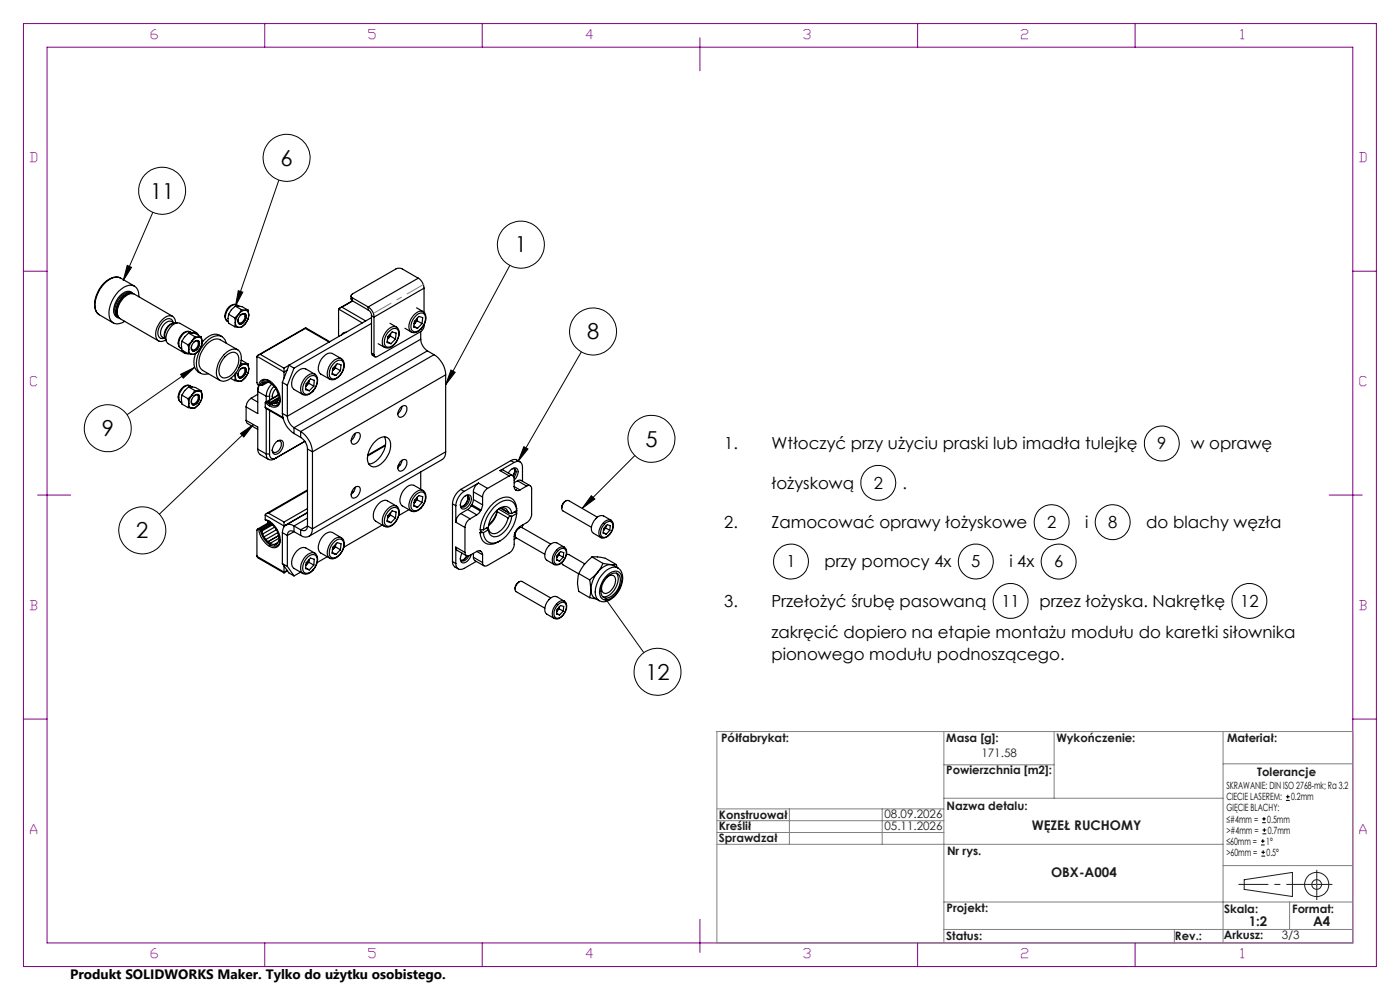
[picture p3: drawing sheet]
<svg xmlns="http://www.w3.org/2000/svg" width="297mm" height="210mm" viewBox="0 0 297 210" stroke-linecap="round" stroke-linejoin="round" font-family="sans-serif">
<g fill="none" stroke="#000" stroke-width=".25">
<path d="M25.6 59a2.72 2.72 0 0 0-3.1 .7 6.5 6.5 0 0 0-2.3 5.9l.2 .5 .7 .6M88.7 59a2.65 2.65 0 0 1 1.3 2.1M88.7 59l-3.3-1.9a1.5 1.5 0 0 0-1.4 0l-9.2 5.3a.43 .43 0 0 0-.3 .4 .43 .43 0 0 0 .3 .4M88.7 59l-10.6 6.1M25 67.2l.2 .2M27.9 62.3a3.7 3.7 0 0 0-3.2 4l.3 .9M28 62.3a3 3 0 0 0-3 2.3 2.37 2.37 0 0 0 .1 2.7M28 62.3a1.71 1.71 0 0 0-2.1 .4 3.5 3.5 0 0 0-1.1 4.4l.4 .2M28.2 62.3a2.94 2.94 0 0 0-3.2 2.3 2.64 2.64 0 0 0 0 2.6M28.2 62.3a1.43 1.43 0 0 0-2.2 0 4.3 4.3 0 0 0-1.7 4.5l.3 .3 .7 .3M28.5 60.7l-2.9-1.7a3 3 0 0 0-3.4 1.1 6.4 6.4 0 0 0-1.9 5.6l.2 .6 .6 .5 2.9 1.7M29.5 63a1.97 1.97 0 0 0-.8-2.2 1.97 1.97 0 0 0-2.3 .1 6.7 6.7 0 0 0-3.2 6.6 1.8 1.8 0 0 0 2.7 1l.6-.4"/>
<path d="M36.6 67.1l-8.1-4.7a2.33 2.33 0 0 0-2.7 1.3 3.2 3.2 0 0 0-.5 3.8l8.3 4.8M36.8 68.4a.99 .99 0 0 0-1.7-.6 2.96 2.96 0 0 0-1.3 3.8l.3 .2 .7-.1M36.8 68.6h.1M36.8 68.6a2.69 2.69 0 0 0-1.5 3.9M37 68.6a2.42 2.42 0 0 0-1.9 3.3M37 68.6l-.6-.4a2.06 2.06 0 0 0-2.3 1.9 1.31 1.31 0 0 0 1 1.8M37.3 68.5a1.35 1.35 0 0 0-.8-1.5 1.35 1.35 0 0 0-1.6 .4 4.1 4.1 0 0 0-1.7 4.4 1.25 1.25 0 0 0 2 .3M37.6 68.5l-.8 .1M38.6 72.4v1.9l1.3 .7M38.6 72.4l1.3 .8M38.8 74.4a.88 .88 0 0 0 1.1 .6M39.9 73.2l.1 1"/>
<path d="M39.9 75l.8 .2M40 70.7l-.9 .8-.5 .9M40 70.7a3.2 3.2 0 0 1 2.7 .8M40 70.7l1.3 .7M40 74.2a.82 .82 0 0 0 .7 1M40 74.2l-.1 .8M40.3 70.4a1.72 1.72 0 0 0-2.2 1.3l-.3 1.1 .1 .6 .4 .4M40.3 70.4a1.61 1.61 0 0 0-1.9 1 1.66 1.66 0 0 0 .2 2.6M40.3 70.4l.5 .3M40.7 70.6a1.03 1.03 0 0 1 1.4 .5M40.7 72.3l-.8 .9M40.7 72.3a2.81 2.81 0 0 0-.7 1.9"/>
<path d="M41.1 72.6l.5-.3 .3 .1a1.2 1.2 0 0 1-1.1 1.8l-.2-.2v-.6M41.2 72.5l.3-.2h.6a1.51 1.51 0 0 1-1.2 2.2 1.26 1.26 0 0 1 .3-2zM41.3 71.4l.9 .1M41.3 71.4l-.6 .9M41.5 75a3 3 0 0 0 1.1 4.2M41.7 70.6l-3.5-2a1.84 1.84 0 0 0-2.3 1.1 2.42 2.42 0 0 0-.2 3.2l3.5 2M42.1 72.3a1.42 1.42 0 0 1-1.3 2.1M42.2 74.4a1.74 1.74 0 0 1-1.5 .8M42.2 71.5a1.74 1.74 0 0 0-1.5 .8M42.2 71.5a.82 .82 0 0 1 .7 1M42.2 74.4l-.9 .8h-.6M42.7 71.5l.2 1"/>
<path d="M42.7 71.5h-.5M42.9 72.5a3 3 0 0 1-.7 1.9M42.9 72.5a2.67 2.67 0 0 1-.7 1.9M47.1 71.4l-.5-.3a2.46 2.46 0 0 0-2.9 .7l-.9 .8M47.6 75.2a2.41 2.41 0 0 1 3-.9 3.1 3.1 0 0 1 .2 3.4 4.9 4.9 0 0 1-3.4 3.2 1.74 1.74 0 0 1-1.5-2.3 5.7 5.7 0 0 1 1.7-3.4zM47.7 75.7a2.19 2.19 0 0 1 2.3-.8 2.3 2.3 0 0 1 .3 2.9 3.3 3.3 0 0 1-3 2.3 2 2 0 0 1-.6-2.7zM48 72.8a1.89 1.89 0 0 0-1.3-1.6 1.89 1.89 0 0 0-1.9 .4 6.5 6.5 0 0 0-3 6.7 1.72 1.72 0 0 0 2.4 1M48.5 66.7l-.1 .8 .1 1.1 1.3 .7M48.5 66.7l1.3 .7M49.8 67.4l.1 1.1M49.8 69.3l.9 .2M49.9 79.3v.6"/>
<path d="M49.9 64.9l-.8 .8-.6 1M49.9 68.5a.87 .87 0 0 0 .8 1M49.9 68.5l-.1 .8M49.9 64.9a3.2 3.2 0 0 1 2.7 .9M49.9 79.9a.87 .87 0 0 0 .8 1M49.9 79.9l-.1 .8M49.9 64.9l1.3 .8M50.1 79.1l-.2 .8M50.2 64.7a1.94 1.94 0 0 0-2.4 1.8l-.1 .8 .1 .4 .4 .4M50.2 64.7a1.63 1.63 0 0 0-1.9 1 1.66 1.66 0 0 0 .1 2.6M50.2 64.7l.5 .2M50.4 74.2l-3.7-2.1a2.47 2.47 0 0 0-2.9 1 4.8 4.8 0 0 0-1.3 5l.5 .5 3.7 2.1"/>
<path d="M50.7 66.6l-.9 .8M50.7 66.6a3.1 3.1 0 0 0-.8 1.9M50.8 78.6a.84 .84 0 0 1 1.4-.4 1.64 1.64 0 0 1-1.4 2 1.03 1.03 0 0 1 0-1.6zM51 66.9l.5-.3 .3 .1a1.2 1.2 0 0 1-1.1 1.8l-.2-.5 .1-.3M51 78.3l.3-.2h.5a1.2 1.2 0 0 1-1.1 1.8l-.2-.5 .1-.3M51 77l.2 .1M51.1 66.8l.3-.2h.6a1.51 1.51 0 0 1-1.2 2.1 1.31 1.31 0 0 1 .3-1.9zM51.1 76.4l1.5 .8M51.2 65.7l.9 .1M51.2 77.1l.9 .1M51.2 65.7l-.5 .9M51.2 77.1l-.5 1"/>
<path d="M52 66.6a1.42 1.42 0 0 1-1.3 2.1M52 78a1.42 1.42 0 0 1-1.3 2.1M52.1 68.6a1.74 1.74 0 0 1-1.4 .9M52.1 65.8a1.74 1.74 0 0 0-1.4 .8M52.1 65.8a.88 .88 0 0 1 .7 1M52.1 68.6l-.9 .9h-.5M52.1 77.2a1.74 1.74 0 0 0-1.4 .8M52.1 77.2a.88 .88 0 0 1 .7 1M52.6 65.8l.2 1M52.6 77.2l.2 1M52.6 65.8h-.5M52.6 77.2h-.5"/>
<path d="M52.8 66.8l-.1 .7-.6 1.1M52.8 66.8a2.67 2.67 0 0 1-.7 1.8M52.8 78.2l-.1 .7-.6 1.2M52.8 78.2a2.67 2.67 0 0 1-.7 1.9M54.5 75.6v5.6l.4 .5M54.5 75.6l5.8 3.3M55.2 75.2l-.4 .1-.3 .3M55.2 75.2l5.1 2.9M60.3 78.1v.8M60.3 78.9v1.3M60.9 78.5l-.6 .4M61.3 77.5l1.1 .6"/>
<path d="M61.3 77.5l-1.4 3.6M61.3 77.5l-1 .6M62.4 78.1l-1.4 3.6M64.8 69.7l-9.6 5.5M64.8 69.7l5 2.9M64.8 69.5v.2M64.8 69.5l-10 5.8M64.8 69.5l5.2 3M66.8 79.4a1.8 1.8 0 0 1 .3 2.4 2.73 2.73 0 0 1-2.6 2l-.2-.1M66.8 79.4l-1.9-1.1a1.96 1.96 0 0 0-2.4 1.1 2.47 2.47 0 0 0-.1 3.2l1.9 1.1a2 2 0 0 1-.2-2.6 2.45 2.45 0 0 1 2.7-1.7M70.5 79.2l.8 .4M70.7 78.5l-.2 .2"/>
<path d="M71 76.9a1.13 1.13 0 0 1 1.8-.1 2.87 2.87 0 0 1-2 3.6 1.01 1.01 0 0 1-.9-1.5 3.5 3.5 0 0 1 1.1-2zM71.2 78v-.5l-.5 1M71.2 78l1 .6M71.2 78l-.5 .5M71.9 65.6v5.8M71.9 65.6l5 2.9M72.2 78.6l.2-1.2-.9-.3-.9 1-.2 1.3 .9 .2M72.2 78.6l-.9 1M72.4 76.1l-1.9-1.1a1.96 1.96 0 0 0-2.3 1.2 2.47 2.47 0 0 0-.2 3.1l2 1.1M72.5 76.1a2.09 2.09 0 0 1 0 3 2.19 2.19 0 0 1-2.5 1.3M72.5 76.1a2.03 2.03 0 0 0-2.4 1.1 2.4 2.4 0 0 0-.1 3.2M72.5 65.1l-.6 .5"/>
<path d="M72.5 65.1l5.1 3M73.4 70.5a.99 .99 0 0 0-1 .6M74.5 62.8v.7l.3 .3M74.8 63.8l-2.7 1.6M74.8 63.8l3.3 1.9M74.8 63.2v.6M74.8 63.2l3.3 1.9M74.8 63.8l-2.3 1.3M78.1 65.7a1.38 1.38 0 0 1 .7 1.2M78.1 65.1a2.65 2.65 0 0 1 1.2 2.2M78.1 65.1v.6M78.8 74.9l.2 .4 .6 .4"/>
<path d="M78.8 66.9l.5 .4M78.8 74.9l.5 .3M78.8 66.9v8M78.8 68.6l-16.4 9.5M78.8 67.4l-17.5 10.1M79.3 67.3v7.9M80.2 72.9l1.4 .8M82.1 72.5l.8 .4M82.3 70.5a1.72 1.72 0 0 1 1.9-.7 2.11 2.11 0 0 1-.2 2.7 1.56 1.56 0 0 1-2.2 .9 2.63 2.63 0 0 1 .5-2.9zM82.3 71.8l-.1 .1M82.3 71.8l-.1 .2M82.7 68.6l1.4 .8"/>
<path d="M82.8 71.3l.1-.5-.6 1M82.8 71.3l1.1 .6M82.8 71.3l-.5 .5M83.9 71.9l.1-1.2-.8-.3-.9 1-.2 1.3 .8 .2M83.9 71.9l-1 1M84.1 69.4a1.86 1.86 0 0 1 .4 2.4 2.56 2.56 0 0 1-2.7 2l-.2-.1M84.1 69.4a1.98 1.98 0 0 0-2.3 1.1 2.58 2.58 0 0 0-.3 3.1l.1 .1M85.9 69.6l1.4 .8M87.8 69.2l.8 .4M87.9 68.6l.1-.1zM88.3 66.9a1.05 1.05 0 0 1 1.3-.5 1.05 1.05 0 0 1 .7 1.3 3.2 3.2 0 0 1-2.2 2.7 1.09 1.09 0 0 1-.9-1.5 3.5 3.5 0 0 1 1.1-2zM88.4 65.3l1.3 .8"/>
<path d="M88.5 68v-.5l-.5 1M88.5 68l1 .6M88.5 68l-.5 .5M89.3 70.3l-9.3 5.3a.42 .42 0 0 1-.5 .1 .42 .42 0 0 1-.2-.5M89.3 72a3.2 3.2 0 0 0 1.4 2.4M89.3 72l-28.3 16.3M89.3 70.3v1.7M89.5 68.6l.2-1.2-.8-.3-1 1-.1 1.3 .8 .2M89.5 68.6l-.9 1M89.8 66.1a2.06 2.06 0 0 1 .1 3 2.1 2.1 0 0 1-2.6 1.3M89.8 66.1a1.96 1.96 0 0 0-2.3 1.2 2.36 2.36 0 0 0-.2 3.1M90 68.9a1.52 1.52 0 0 1-.7 1.4"/>
<path d="M90 61.1l-10.7 6.2M90 61.1v5.2M90.7 74.4l-28.3 16.3M90.7 74.4l1.4 .8M92.1 75.2a5.3 5.3 0 0 1 2.4 4.3M92.1 75.2l-28.3 16.3M94.5 79.5l-28.2 16.3M94.5 79.5v16.3M38.3 85.3l.3 .1M38.6 83.8v1.9l1.3 .8M38.6 83.8l1.3 .8M39.9 84.6l.1 1"/>
<path d="M39.9 86.5l.8 .1M40 82.1l-.9 .8-.5 .9M40 82.1a3.2 3.2 0 0 1 2.7 .8M40 82.1l1.3 .7M40 85.6a.82 .82 0 0 0 .7 1M40 85.6l-.1 .9M40.3 81.8a1.55 1.55 0 0 0-2 .8 1.8 1.8 0 0 0 0 2.7M40.3 81.8a1.61 1.61 0 0 0-1.9 1.1 1.86 1.86 0 0 0-.1 2.4M40.3 81.8l.5 .3M40.7 83.8l-.8 .8M40.7 83.8a2.81 2.81 0 0 0-.7 1.8M41.1 84.1l.2-.3h.6a1.2 1.2 0 0 1-1.1 1.8l-.2-.2v-.6"/>
<path d="M41.2 84l.3-.3h.6a1.51 1.51 0 0 1-1.2 2.2 1.23 1.23 0 0 1 .3-1.9zM41.3 82.8l.9 .2M41.3 82.8l-.6 1M42.1 83.7a1.42 1.42 0 0 1-1.3 2.2M42.2 85.8a1.74 1.74 0 0 1-1.5 .8M42.2 83a1.74 1.74 0 0 0-1.5 .8M42.2 83a.82 .82 0 0 1 .7 1M42.2 85.8l-.9 .8h-.6M42.7 82.9l.2 1.1M42.7 82.9l-.5 .1M42.9 84a2.81 2.81 0 0 1-.7 1.8M42.9 84a2.67 2.67 0 0 1-.7 1.8"/>
<path d="M48.9 80.2l.9 .5M49.8 80.7l.9 .2M52.1 80.1a1.74 1.74 0 0 1-1.4 .8M52.1 80.1l-.9 .8h-.5M52.2 89.2l.2 .5 2.3 1.4M52.2 89.2l2.5 1.4v4.7M52.2 86.3v2.9M53.3 84.5a2.33 2.33 0 0 0-1.1 1.8M53.3 84.5l1.4 .8M54.7 95.3a1.32 1.32 0 0 0 .5 1.1l1.8 1.1M54.7 95.3l1.8 1M54.7 83.6l-1.4 .9"/>
<path d="M54.9 81.7l-.2 .9v5.1l-2.5-1.4M54.9 81.7v.1M54.9 81.8a1.35 1.35 0 0 1 .8-1.3 1.35 1.35 0 0 1 1.4 .3 4.6 4.6 0 0 1 2.1 5 1.38 1.38 0 0 1-2.1 .3M55 81.7l-.3 1.3 1.8 1.1M55.2 81.6l-.3 .2M55.3 81.4l-.1 .2M55.3 81.4l.3 .4M55.4 81.5l-.2 .1M55.4 81.6l-.2 .1M55.7 81.3l.1 .1M55.8 81.4l-.2 .4M56.1 81.1l-.4 .2"/>
<path d="M56.3 86.4l.2 .3M56.3 86.4l3.7 2.1M56.3 85.4l.8 .7M56.3 85.4v1M56.3 85.4h.1M56.4 81.1h.5M56.4 81.1l-.3 .1-.1-.2-.3 .3M56.4 81.1l-.6 .3M56.5 96.3a1.06 1.06 0 0 0 .5 1.2 1.06 1.06 0 0 0 1.2-.2M56.5 86.7l3.6 2.1M56.5 84.1h.7M56.5 96.3h.7"/>
<path d="M56.5 84.1v1.2M56.5 86.7v9.6M56.7 85.3l-.4 .1M56.7 85.3l.1 .1M56.8 85.4l.5 .4M56.8 81.1l-1.2 .7M56.9 81.1l-.1-.1 .4 .1 .8 .7a1.78 1.78 0 0 1 .8 1.4l.2 .6M56.9 85.2l-.2 .1M56.9 85.1l.4 .3M56.9 85.1l-.1 .3M57 81l-.1 .1M57.2 96.3a.85 .85 0 0 0 .4 .9 .85 .85 0 0 0 1-.1l-.4 .2"/>
<path d="M57.2 84.1v.8M57.2 87.1v9.2M57.3 80.8a1.24 1.24 0 0 0-2 .6M57.3 85.5l.5 .2v-.1M57.3 85.4v.1M57.3 85.8l-.2 .3M57.6 81.5l-.8 1.3-.3 1.3M57.7 84l.2 .4M57.8 85.6h.4M58.1 82l-.7 1-.2 1.1M58.6 82.4a2.33 2.33 0 0 0-.8 2.1M58.6 93.8a.89 .89 0 0 1 1.5 0 2.19 2.19 0 0 1-1.9 2.6 1.1 1.1 0 0 1-.2-1.8z"/>
<path d="M58.6 85.5l-.4 .1M58.8 85.2l.1 .2-.2 .2-.1-.1M58.8 93.6a.58 .58 0 0 1 .9 .2 1.91 1.91 0 0 1-1.5 2.2l-.2-.1-.3-.5M58.8 85.2l-.6 .4M58.9 85.3l-.3 .2M59 83.8l-2.6 1.5M59 83.8h.1M59 84.8l-1.2 .8M59.1 84.3l-.3 .9M59.1 84.5l-1.8 1M59.1 84.3l-1.8 1.1M59.1 83.8l.1 .6-.1-.1"/>
<path d="M59.1 83.8l-2.2 1.3M59.2 84.3h-.1M59.4 84.7a1.28 1.28 0 0 1-.6 1.3 1.28 1.28 0 0 1-1.5-.2M59.9 87.7a5.6 5.6 0 0 0 2.5 4.3M59.9 81.1l1.1 .6M59.9 87.7l1.1 .6M59.9 81.1v6.6M61 88.3a3.2 3.2 0 0 0 1.4 2.4M61 81.7v6.6M62.4 90.7v1.3M62.4 90.7l1.4 .8M62.4 92l1.4 .8"/>
<path d="M63.8 91.5a5.6 5.6 0 0 1 2.5 4.3M63.8 92.8a3.1 3.1 0 0 1 1.4 2.4M63.8 91.5v1.3M64.7 93.6l-6.5 3.7M64.8 82.4l.8 .5M65.2 95.2l1.1 .6M65.2 95.2v16.4M65.3 80.1a1.07 1.07 0 0 1 1.4-.4 1.07 1.07 0 0 1 .6 1.2 3.2 3.2 0 0 1-2.2 2.8 .87 .87 0 0 1-.9-1.1 3.4 3.4 0 0 1 1.1-2.5zM65.5 81.3l1.1 .6M65.5 80.7v.6l-.6 .6 .3-.3zM66.3 95.8v16.4M66.6 81.9l.1-1.2-.8-.3-1 1-.1 1.2 .8 .3"/>
<path d="M66.6 81.9l-1 1M75 92.3a.85 .85 0 0 1 1.4-.2 1.91 1.91 0 0 1-1.4 2.2 1.24 1.24 0 0 1 0-2zM75.4 91.9l-.3 .8-.6 .7M79.3 94a2.53 2.53 0 0 1 2.9-1.2 2.72 2.72 0 0 1 .3 3.3 4.6 4.6 0 0 1-3.2 3 1.76 1.76 0 0 1-1.3-2.5 6 6 0 0 1 1.3-2.6zM81.6 92.6a4.8 4.8 0 0 1-2.9 5.8h-.5M81.7 94.5l-3.7 2.2M81.8 94.4l-3.8 2.1M84.9 86.6a.85 .85 0 0 1 1.4-.2 1.91 1.91 0 0 1-1.4 2.1 .92 .92 0 0 1-.3-1.5zM85 98.5l-.5 .3M85.2 97.7l.3-.2h.6a1.75 1.75 0 0 1-1.2 2.5 .92 .92 0 0 1-.3-1.6zM85.3 86.2a2.09 2.09 0 0 1-.9 1.5M85.3 97.6a2.09 2.09 0 0 1-.9 1.6"/>
<path d="M94.5 95.8a1.79 1.79 0 0 1-.7 1.7l-28.3 16.3M94.5 95.8l-28.2 16.4M106.1 99.8l.6-.1 2.1 1.2M106.1 99.8l1.9 1.2M108.4 97.7a1.48 1.48 0 0 1 1.9 .3M108.4 97.7l-10.6 6.1M108.4 97.7l.7 .4M108.6 99.5l.4-.1a1.15 1.15 0 0 1 0 1.9M109 99.4a1.27 1.27 0 0 1-.1 1.6M109.1 98.1a1.08 1.08 0 0 1 1.2-.1 1.08 1.08 0 0 1 .5 1.1v3M109.1 98.1l-3 1.7M109.2 99.8l-.4 1.1"/>
<path d="M54.5 118l.3 .3M54.5 118l5.8 3.3M54.8 118.4l5.5 3.1M54.9 112.3l-.4 .1v5.6M54.9 112.3h.1M54.9 112.3a5 5 0 0 0 2.2 3.6M54.9 112.3l.3 .2M55.2 112.5l.1 .1M55.3 112.6a4.7 4.7 0 0 0 2 3M55.3 112.6h.3M55.6 112.6l.1 .7M55.7 113.3l.3 .6"/>
<path d="M56 113.9l.4 .5M56.3 109.2v1l.5 .2M56.3 109.2l4 2.4M56.3 110.3h.1a4.2 4.2 0 0 1 2.8 5.3 1.38 1.38 0 0 1-2.1 .3M56.4 114.4l.4 .5M56.8 110.4l.5 .2M56.8 110.4v.4l.5 .2M56.8 114.9l.5 .3M57 108.9l-.5 .1-.2 .2M57 108.9l3.3 1.8M57 110.9l-2.4 1.3M57.2 110.9l-2.3 1.4"/>
<path d="M57.3 111l-2.4 1.3M57.3 115.2l.9 .3M57.3 111l.5 .3M57.3 115.6l-.2 .3M57.4 111h-.1M57.6 111.1l-2.4 1.4M57.6 111.2l-2.3 1.4M57.8 111.3l.4 .5M57.8 111.3l-2.2 1.3M58.2 111.8l.5 .6M58.2 115.5l.1 .1M58.2 111.8l-2.5 1.5"/>
<path d="M58.6 115.4h.1M58.7 115.4l-.4 .2M58.7 112.4l.2 .6M58.7 112.4l-2.7 1.5M58.8 115.2l-.5 .4M58.9 113l.3 1.2M58.9 113h.1M58.9 115.1l-.7 .4M58.9 113l-2.5 1.4M59.1 114.7l-.5 .7M59.1 113.6l-2.3 1.3M59.2 114.2l-.1 .5"/>
<path d="M59.2 114.7h-.1M59.2 114.2l-1.9 1M59.4 114.5a1.28 1.28 0 0 1-.6 1.3 1.28 1.28 0 0 1-1.5-.2M59.9 113v6.5M59.9 113l1.1 .6M59.9 119.5l1.1 .6M59.9 119.5l1.4 2.1 1.1 .6M60.3 110.7v.9M60.3 111.6v.1M61 113.6v6.5M62.4 111.6a1.51 1.51 0 0 0-1.8-.2 1.51 1.51 0 0 0-.7 1.6M62.4 112.8a.86 .86 0 0 0-1-.1 .86 .86 0 0 0-.4 .9"/>
<path d="M62.4 111.6v1.2M62.4 112.8l1.4 .8M62.4 111.6l1.4 .8M62.4 112.8l-1.4 .8M63.8 112.4v1.2M64.9 119.9l.1-.1zM65.2 111.6a.88 .88 0 0 1-.4 .9 .88 .88 0 0 1-1-.1M65.2 103.9l-8.7 5.1M65.2 108.8l-4.6 2.6M65.2 111.6l1.1 .6M65.2 107.9l-4.9 2.8M65.2 108.7l-4.9 2.9"/>
<path d="M65.2 104.1l-8.2 4.8M65.2 111.6l-1.4 .8M65.2 109.9l-2.8 1.7M65.3 118.1a1.08 1.08 0 0 1 1.3-.4 1.08 1.08 0 0 1 .7 1.2 3.1 3.1 0 0 1-2.2 2.7 1.01 1.01 0 0 1-.9-1.5 3.7 3.7 0 0 1 1.1-2zM65.5 119.3v-.6l-.5 1.1M65.5 119.3l1.1 .6M65.5 119.3l-.5 .5M66.3 112.2a1.52 1.52 0 0 1-.8 1.6 1.52 1.52 0 0 1-1.7-.2M66.6 119.9l.1-1.3-.8-.2-1 1-.1 1.2 .8 .3M66.6 119.9l-1 1M66.8 117.4a1.8 1.8 0 0 1 .3 2.4 2.63 2.63 0 0 1-2.6 1.9h-.2M66.8 117.3l-1.9-1.1a1.96 1.96 0 0 0-2.4 1.2 2.47 2.47 0 0 0-.1 3.2l1.9 1.1a2 2 0 0 1-.2-2.6 2.6 2.6 0 0 1 2.5-1.8l.2 .1"/>
<path d="M69.4 118.1l-2.1 1.2M70.5 117.1l.8 .5M70.6 115.2a1.64 1.64 0 0 1 2-.7 2.32 2.32 0 0 1-.6 3.2 1.39 1.39 0 0 1-1.9 .4 2.57 2.57 0 0 1 .5-2.9zM70.7 116.5l-.2 .1M70.7 116.5l-.2 .2M71.2 116v-.5l-.5 1M71.2 116l1 .6M71.2 116l-.5 .5M72.2 116.6l.2-1.3-.9-.2-.9 1-.2 1.3 .9 .2M72.2 116.6l-.9 1M72.5 114.1a2.03 2.03 0 0 1 0 2.9 2.1 2.1 0 0 1-2.5 1.4l-2-1.1a1.96 1.96 0 0 1-.1-2.6 2.42 2.42 0 0 1 2.6-1.7l1.9 1.1a1.99 1.99 0 0 0-2.3 1.1 2.41 2.41 0 0 0-.1 3.2M75.1 104.2l-.5 .3"/>
<path d="M75.3 103.4l.3-.2h.6a1.75 1.75 0 0 1-1.2 2.5 1.24 1.24 0 0 1 0-2zM75.4 103.4l-.3 .7-.6 .8M80.3 106.9a1.74 1.74 0 0 1 1.9-.7l1.9 1.1a1.98 1.98 0 0 0-2.3 1.2 2.47 2.47 0 0 0-.2 3.2l-1.9-1.1a1.96 1.96 0 0 1-.1-2.6zM81.1 111.4l-8.2 4.7M82.1 110.4l.8 .5M82.2 109.9l.1-.1zM82.3 108.5a1.61 1.61 0 0 1 1.9-.7 2.06 2.06 0 0 1-.2 2.7 1.56 1.56 0 0 1-2.2 .9 2.57 2.57 0 0 1 .5-2.9zM82.8 109.2l.1-.5-.6 1.1M82.8 109.2l1.1 .7M82.8 109.2l-.5 .6M83.9 109.9l.1-1.3-.8-.2-.9 1-.2 1.2 .8 .3M83.9 109.9l-1 1"/>
<path d="M84.1 107.4a1.86 1.86 0 0 1 .4 2.4 2.66 2.66 0 0 1-2.7 2l-.2-.2M86.7 108.1l-2.1 1.3M87.8 107.2l.8 .4M87.8 104.7a1.5 1.5 0 0 1 2.1-.5 2.87 2.87 0 0 1-.8 3.8 1.32 1.32 0 0 1-2.2-.1 3.4 3.4 0 0 1 .9-3.2zM87.8 106.6l.2-.1zM88.3 104.8a1.16 1.16 0 0 1 1.8 0 2.94 2.94 0 0 1-2 3.6 1.04 1.04 0 0 1-.9-1.6 3.5 3.5 0 0 1 1.1-2zM88.5 106v-.6l-.5 1.1M88.5 106l1 .6M88.5 106l-.5 .5M89.3 100.1v3.7M89.5 106.6l.2-1.2-.8-.3-1 1-.1 1.2 .8 .3M89.5 106.6l-.9 1"/>
<path d="M89.7 104.1l-1.9-1.1a1.96 1.96 0 0 0-2.3 1.1 2.47 2.47 0 0 0-.2 3.2l2 1.1M96 119.1a1.51 1.51 0 0 0 1.2 1.6M96 119.1l.7 .4M96 106.9v12.2M96 106.9l.7 .4M96.7 116.1l.2 .6 2.1 1.2-.8 .9M96.7 107.3v3.5M96.7 116.1v3.4M96.7 110.8l1.9 1.1M96.7 116.1l1.9 1.1M97.8 103.8a4.1 4.1 0 0 0-1.8 3.1M97.8 108.9a2.33 2.33 0 0 0-1.1 1.9"/>
<path d="M97.8 103.8l.7 .4M97.8 108.9l1.9 1.2M98 117.3a1.4 1.4 0 0 0 .1 2.1 2.06 2.06 0 0 0 1.9-1.8M98.5 104.2a3.9 3.9 0 0 0-1.8 3.1M98.5 105.4a.86 .86 0 0 1 1.2-.4 .86 .86 0 0 1 .2 1.2 2 2 0 0 1-1.8 1.8 1.44 1.44 0 0 1 0-2.2zM98.6 111.9v5.3M98.7 105.2l.4-.1a1.16 1.16 0 0 1 0 1.9 .8 .8 0 0 1-1.4 .3l-.1-.3M99.1 117.9a1.5 1.5 0 0 1-1.3 1M99.2 105.1a1.77 1.77 0 0 1-1.4 2.3M99.2 108.1l-1.4 .8M99.2 108.1l1.9 1.1M99.3 105.5a2.64 2.64 0 0 1-1.1 1.9"/>
<path d="M99.4 117.9v.2a1.4 1.4 0 0 1-1.5 .8l-.3-.4M99.7 110.1a2.25 2.25 0 0 0-1.1 1.8M100 107.3l-.8 .8M100 107.3l1.9 1.1M100.1 107.1l-.1 .2M100.1 107.1l1.9 1.1M100.4 106l-.3 1.1M100.4 118.2l.3 .7 2 1.1M100.4 104.3v1.7M100.4 117.4v.8M100.4 104.3l2 1.1M100.4 106l2 1.1"/>
<path d="M100.4 118.2l2 1.1M101 119.1l-2.5 1.5a1.09 1.09 0 0 1-1.3 .1 1.09 1.09 0 0 1-.5-1.2M101.1 117a.79 .79 0 0 1 .9-.1 .79 .79 0 0 1 .4 .8M101.1 117l-1.4 .8a.65 .65 0 0 1-.7 .1 .65 .65 0 0 1-.4-.7M101.1 109.2l-1.4 .9M101.1 117l1.3 .7M101.5 102.5a2.23 2.23 0 0 0-1.1 1.8M101.5 102.5l1.9 1.1M101.5 102.5l-3 1.7M101.8 113a2.32 2.32 0 0 0 1.3 2.3 2.32 2.32 0 0 0 2.6-.4l.4-.1M101.8 116.9h.2M101.8 113h.8"/>
<path d="M101.9 108.4l-.8 .8M101.9 112.6l.3 .2M102 112.4v.3l.2 .1M102 108.2l-.1 .2M102.2 112.8l-.4 .2M102.4 107.1l-.4 1.1M102.4 105.4v1.7M102.4 117.7v1.6M103.1 112l.5 .3M103.3 112l.3 .2M103.4 103.6a2.23 2.23 0 0 0-1 1.8M103.6 112.4l-1 .6"/>
<path d="M103.6 112.3v.1M105.5 108.5a4.7 4.7 0 0 1-1.9 3M105.5 108.2a5.7 5.7 0 0 1-1.9 3.2M105.5 108.5l2.3 1.4M105.6 108.2l-.1 .3M105.8 108l2.6 1.5M105.9 107.9a1.23 1.23 0 0 1 1.9 .7M106.2 107.8l1.7 1M106.3 107.8l1.5 .8M107.8 108.6l.7 .3M107.8 109.9a4.5 4.5 0 0 1-2.8 3.3 1.21 1.21 0 0 1-1.4-1v.1M107.8 100.4a1.41 1.41 0 0 1 1.9-1 2.02 2.02 0 0 1-.6 2.5"/>
<path d="M108 101a.65 .65 0 0 1 .8-.1 .65 .65 0 0 1 .3 .7v1.6M108 101l-4.6 2.6M108.4 109.5l-.3 .1-.3 .3M108.4 109.5h.1M108.5 108.9a1.55 1.55 0 0 0-1-1.4 1.55 1.55 0 0 0-1.7 .4 5.7 5.7 0 0 0-2.2 3.9l-1 .6M108.5 109.5a5 5 0 0 1-3.3 4.3 1.36 1.36 0 0 1-1.6-1.4M109.1 103.2a.79 .79 0 0 0 .4 .8 .79 .79 0 0 0 .8-.1M109.1 103.2l1.2 .7M109.1 108.6l.2 .1M109.3 108.7l.3-.2v.4M109.3 113.1l-.1 .1M109.4 103.9l.1 .1"/>
<path d="M109.4 112.7l-.3 1v1.8a2.34 2.34 0 0 1-1.1 1.8l-4.6 2.6a.64 .64 0 0 1-.7 .1 .64 .64 0 0 1-.3-.7M109.5 108.4l-.2 .3M109.5 114.1l-.4 .3M109.6 108.3a2.35 2.35 0 0 0-.9-2.5 2.35 2.35 0 0 0-2.7 0 8.6 8.6 0 0 0-4.2 6.6h.8M109.6 108.3a2.13 2.13 0 0 0-1.2-2 2.13 2.13 0 0 0-2.3 .3 7.9 7.9 0 0 0-3.5 5.8M109.6 108.9a7.6 7.6 0 0 1-4.2 6.1 2.01 2.01 0 0 1-2.8-2M109.6 108.3l-1.1 .6M109.6 108.9l-1.1 .6M109.8 102l.6-.2 2.1 1.2M109.8 102l1.9 1.1M109.8 102l-.7 .4M109.8 112.1v.1"/>
<path d="M110.1 112l-.1 .1a1.53 1.53 0 0 0-.7 1.4M110.8 111.9a1.43 1.43 0 0 0-1.3 2.1l6.1 3.6M110.8 111.9l6 3.5M110.8 111.4v.5M110.8 111.4h.1M111.7 103.1a.64 .64 0 0 1 .8-.1 .64 .64 0 0 1 .3 .7v5.3a2.23 2.23 0 0 1-1.1 1.9l-1.6 .9-.6 .7M111.7 103.1l-1.4 .8M116.5 115.7a1.5 1.5 0 0 1 1.6-.6l1.6 1a1.69 1.69 0 0 0-2 1 2 2 0 0 0-.1 2.7l-1.6-1a2.19 2.19 0 0 1 .5-3.1zM118.1 118.7l.6 .3M118.3 116.9a1.09 1.09 0 0 1 1.7-.2 2.61 2.61 0 0 1-1.6 3 1.12 1.12 0 0 1-.9-.7 1.12 1.12 0 0 1 .2-1.2zM118.6 117.7v-.4l-.4 .8M118.6 117.7l-.5 .5"/>
<path d="M118.6 117.7l.9 .5M119.2 119.4l.1 .4 3.4 1.9M119.5 118.2l.1-1-.7-.2-.7 .8-.1 1 .6 .2M119.5 118.2l-.8 .8M119.7 116.1a1.48 1.48 0 0 1 .3 2l-.2 .5a1.86 1.86 0 0 1-2.2 1.2M120.1 106.3a1.52 1.52 0 0 0-.9 1.5M120.2 117.6h.5l3.4 2M125.6 118.1a9.8 9.8 0 0 0-2.8 3.6M125.6 118.1h1.2a6.9 6.9 0 0 1 4 1.7M125.6 118.1l2.3 1.4M126.4 110a1.46 1.46 0 0 1 1.6-.6l1.6 .9a1.72 1.72 0 0 0-2 1.1 1.94 1.94 0 0 0-.1 2.6l-1.6-.9a1.94 1.94 0 0 1 .1-2.6zM126.7 109.7l-6-3.5a1.43 1.43 0 0 0-1.4 2.1l6.2 3.6"/>
<path d="M127.5 114h.1M127.9 119.5l-1.1 1.9M127.9 119.5l1.7 .3M128 113l.6 .3M128.1 112.4l-.1 .1M128.5 112v-.4l-.4 .8M128.5 112l.9 .5M128.5 112l-.4 .4M128.6 110.8a.87 .87 0 0 1 1.1-.1 .87 .87 0 0 1 .3 1.1 2.38 2.38 0 0 1-2.1 2.2 1.56 1.56 0 0 1 0-2.4zM129.4 112.5l.1-1-.7-.2-.7 .8-.1 1 .6 .2M129.4 112.5l-.8 .8M129.6 110.4a1.48 1.48 0 0 1 .3 2 2.19 2.19 0 0 1-2.4 1.6"/>
<path d="M129.6 119.8a3.7 3.7 0 0 0-2.8 1.6M129.6 119.8l1.5 .7M129.6 119.8h1.2M130.8 119.8l.1 .6M60.3 121.3v.2M60.3 120v1.3M60.9 121l-.6 .3M61 120.1l1.4 2.1M61 121.1l-.7 .4M63.8 121.4l-1.4 .8M64.8 120.4l.8 .5M110.1 123.4l-.1 .1a1.64 1.64 0 0 0-.7 1.4"/>
<path d="M116.8 126.9l-6-3.5a1.43 1.43 0 0 0-1.3 2.1l6.1 3.5M118.1 130.1l.6 .3M118.3 128.3a1.09 1.09 0 0 1 1.7-.2 2.61 2.61 0 0 1-1.6 3.1 1.12 1.12 0 0 1-.9-.8 1.12 1.12 0 0 1 .2-1.2zM118.6 129.1l.9 .5M118.6 128.8v.3l-.5 .5zM119.5 129.6l.1-1-.7-.2-.7 .8-.1 1 .6 .2M119.5 129.6l-.8 .8M119.7 127.5a1.52 1.52 0 0 1 .3 2.1l-.2 .5a1.86 1.86 0 0 1-2.2 1.1M119.7 127.5l-1.6-.9a1.75 1.75 0 0 0-2 1 2.05 2.05 0 0 0-.1 2.7l1.6 .9M119.7 127.5a1.6 1.6 0 0 0-2 1 2 2 0 0 0-.1 2.7M122.8 121.7a7.3 7.3 0 0 0 0 3.7l2.3 1.4M122.8 121.7l2.3 1.3"/>
<path d="M125.1 123l.2 2.1M125.1 126.8l1.3 .2M125.3 125.1l.3 1.1a2.31 2.31 0 0 0 1.5 1.2M125.3 125.1l-.2 1.7M126.8 121.4a6.2 6.2 0 0 0-1.5 3.7M126.8 121.4l-1.7 1.6M128.1 121.5a2.4 2.4 0 0 1 3.2-.9 3.3 3.3 0 0 1 .3 4.1 4.3 4.3 0 0 1-3.9 2.9 1.79 1.79 0 0 1-1.4-2 6.5 6.5 0 0 1 1.8-4.1zM128.5 122.3a2.24 2.24 0 0 1 2.9-.9 2.96 2.96 0 0 1 0 3.4 3.6 3.6 0 0 1-3.3 2.4 2.23 2.23 0 0 1-.7-3zM128.8 122.4a.99 .99 0 0 1 1.1-.3 .99 .99 0 0 1 .7 1 3.1 3.1 0 0 1-2.1 2.8 1.01 1.01 0 0 1-.9-1.4M128.8 122.4a1.57 1.57 0 0 1 2.6-.3 3.9 3.9 0 0 1-2.6 4.8 1.18 1.18 0 0 1-1.3-1.5 4.2 4.2 0 0 1 1.3-3zM130.8 121.6a3.5 3.5 0 0 1-1 4.2 2.16 2.16 0 0 1-1.9 .8"/>
</g>
<g fill="none" stroke="#191924" stroke-width=".21">
<path d="M263.9 186.6l10.3-1.5v5.1l-10.3-1.5z"/>
<circle cx="279.3" cy="187.6" r="1.03"/>
<circle cx="279.3" cy="187.6" r="2.57"/>
</g>
<g fill="none" stroke="#000" stroke-width=".21">
<path d="M59.2 38.2l-9.2 26.7M27 56.3l.9 .4-1.8 2.8zM32.4 45l-6.3 14.5M108.2 56.3l-13.7 25.3M38.3 79.4l3-1.5-2.4 2.3zM41.3 77.9l-14.3 10.1M50.6 61.7l.9 .3-1.5 2.9zM95.7 78.5l.9 .5-2.1 2.6zM123.3 74.6l-13.4 23.3M51 92l2.8-1.9-2.1 2.6zM53.8 90.1l-20 19M111.1 94.7l.9 .5-2.1 2.7z"/>
<path d="M134.7 96.6l-11.2 11.2M125.4 105.2l.8 .7-2.7 1.9zM128.6 127.2l8 11.3M267.5 179.2h.8M267.5 178.4h.8M267.8 174.5h.7M267.8 173.7h.7M267.8 176.9h.8M267.8 176.1h.8M267.9 178v.8M268.1 173.3v.8M268.2 175.7v.8"/>
<path d="M272.8 169.8h.8M272.8 169h.8M273.2 168.6v.8M267.6 181.6h.8M267.6 180.8h.8M268 180.4v.8"/>
<circle cx="60.8" cy="33.5" r="5"/>
<circle cx="34.4" cy="40.5" r="5"/>
<circle cx="110.5" cy="51.9" r="5"/>
<circle cx="125.8" cy="70.3" r="5"/>
<circle cx="22.9" cy="90.8" r="5"/>
<circle cx="138.2" cy="93.1" r="5"/>
<circle cx="246.5" cy="94.1" r="3.7"/>
<circle cx="30.2" cy="112.5" r="5"/>
<circle cx="167.8" cy="119.1" r="3.7"/>
<circle cx="186.3" cy="102.4" r="3.7"/>
<circle cx="207" cy="119.1" r="3.7"/>
<circle cx="223.1" cy="110.8" r="3.7"/>
<circle cx="224.6" cy="119.1" r="3.7"/>
<circle cx="236.1" cy="110.8" r="3.7"/>
<circle cx="214.4" cy="127.5" r="3.7"/>
<circle cx="265" cy="127.5" r="3.7"/>
<circle cx="139.5" cy="142.5" r="5"/>
</g>
<path d="M279.3 187.6h-16.7" fill="none" stroke="#191924" stroke-width=".21" stroke-dasharray="6.3 1.3 1.3 1.3" stroke-dashoffset="-.1" stroke-linecap="butt"/>
<path d="M279.3 187.6h3.3M279.3 187.6v3.3M279.3 187.6v-3.1" fill="none" stroke="#191924" stroke-width=".21" stroke-dasharray="6.3 1.3 1.3 1.3" stroke-linecap="butt"/>
<path d="M79.4 66.4l10.6-6.1" fill="none" stroke="#808080" stroke-width=".21" stroke-dasharray="15.2 1.3 1.3 1.3" stroke-dashoffset="11" stroke-linecap="butt"/>
<g fill="none" stroke="#800080" stroke-width=".21">
<path d="M5 5h287v200h-287zM10 10h277v190h-277zM56.2 5v5M102.3 5v5M148.5 8v7M194.7 5v5M240.8 5v5M5 57.5h5M287 57.5h5M8 105h7M282 105h7M5 152.5h5"/>
<path d="M287 152.5h5M148.5 195v7M56.2 200v5M102.3 200v5M194.7 200v5M240.8 200v5"/>
</g>
<g fill="none" stroke="#808080" stroke-width=".21">
<path d="M152.1 155.2h134.9v44.8h-134.9zM200.2 155.2v44.8M223.6 155.2v14.1M259.5 155.2v44.8M152.1 176.6h48.1M152.1 174.1h48.1M152.1 171.6h48.1M152.1 179.1h107.4M167.5 171.6v7.5M187.1 171.6v7.5M200.2 169.3h59.3M200.2 162.2h23.4"/>
<path d="M259.5 162h27.5M200.2 197.2h86.8M200.2 191.3h86.8M249.1 197.2v2.8M259.5 183.6h27.5M273.6 191.3v5.9"/>
</g>
<g fill="#000">
<path d="M27 56.3l.9 .4-1.8 2.8zM38.3 79.4l3-1.5-2.4 2.3zM50.6 61.7l.9 .3-1.5 2.9zM51 92l2.8-1.9-2.1 2.6zM111.1 94.7l.9 .5-2.1 2.7zM125.4 105.2l.8 .7-2.7 1.9z"/>
<path d="M128.3 126.9a.33 .33 0 0 0 .1 .5 .33 .33 0 0 0 .5-.2 .33 .33 0 0 0-.5-.3l.2 .3zM95.7 78.5l.9 .5-2.1 2.6z"/>
</g>
<g font-size="4.7">
<text x="59.5" y="35.1">6</text>
<text x="31.8" y="42.1">11</text>
<text x="109.2" y="53.5">1</text>
<text x="124.5" y="72">8</text>
<text x="21.6" y="92.5">9</text>
<text x="136.9" y="94.7">5</text>
<text x="28.9" y="114.2">2</text>
<text x="136.9" y="144.2">12</text>
</g>
<g font-size="3.5">
<text x="153.6" y="95.3">1.</text>
<text x="163.6" y="95.3">Wtłoczyć przy użyciu praski lub imadła tulejkę</text>
<text x="245.5" y="95.3">9</text>
<text x="252.6" y="95.3">w oprawę</text>
<text x="163.6" y="103.6">łożyskową</text>
<text x="185.4" y="103.6">2</text>
<text x="191.5" y="103.6">.</text>
<text x="153.6" y="112">2.</text>
<text x="163.6" y="112">Zamocować oprawy łożyskowe</text>
<text x="222.1" y="112">2</text>
<text x="230.2" y="112">i</text>
<text x="235.1" y="112">8</text>
<text x="243.2" y="112">do blachy węzła</text>
<text x="166.8" y="120.3">1</text>
<text x="174.9" y="120.3">przy pomocy 4x</text>
<text x="206.1" y="120.3">5</text>
<text x="214.1" y="120.3">i 4x</text>
<text x="223.6" y="120.4">6</text>
<text x="153.6" y="128.7">3.</text>
<text x="163.6" y="128.7">Przełożyć śrubę pasowaną</text>
<text x="212.4" y="128.7">11</text>
<text x="220.5" y="128.7">przez łożyska. Nakrętkę</text>
<text x="263.1" y="128.7">12</text>
<text x="163.6" y="135.4">zakręcić dopiero na etapie montażu modułu do karetki siłownika</text>
<text x="163.6" y="139.9">pionowego modułu podnoszącego.</text>
</g>
<text font-size="2.9" x="14.9" y="207.6">Produkt SOLIDWORKS Maker. Tylko do użytku osobistego.</text>
<g font-size="2.8" fill="#800080">
<text x="32" y="8.2">6</text>
<text x="78.2" y="8.2">5</text>
<text x="124.4" y="8.2">4</text>
<text x="170.5" y="8.2">3</text>
<text x="216.7" y="8.2">2</text>
<text x="263.2" y="8.2">1</text>
<text x="6.5" y="34.4">D</text>
<text x="288.5" y="34.4">D</text>
<text x="6.5" y="81.9">C</text>
<text x="288.5" y="81.9">C</text>
<text x="6.5" y="129.4">B</text>
<text x="288.5" y="129.4">B</text>
<text x="6.5" y="176.9">A</text>
<text x="288.5" y="176.9">A</text>
<text x="32" y="203.2">6</text>
<text x="78.2" y="203.2">5</text>
<text x="124.4" y="203.2">4</text>
<text x="170.5" y="203.2">3</text>
<text x="216.7" y="203.2">2</text>
<text x="263.2" y="203.2">1</text>
</g>
<g font-size="2.8" fill="#191924">
<text x="218.9" y="176">WĘZEŁ RUCHOMY</text>
<text x="223" y="186">OBX-A004</text>
<text x="264.9" y="196.5">1:2</text>
<text x="278.6" y="196.5">A4</text>
</g>
<g font-size="2.5" fill="#191924">
<text x="153" y="157.5">Półfabrykat:</text>
<text x="200.7" y="157.5">Masa [g]:</text>
<text x="208.2" y="160.6">171.58</text>
<text x="224.1" y="157.5">Wykończenie:</text>
<text x="260.3" y="157.5">Materiał:</text>
<text x="200.7" y="164.3">Powierzchnia [m2]:</text>
<text x="266.7" y="164.5">Tolerancje</text>
<text x="152.5" y="173.6">Konstruował</text>
<text x="187.6" y="173.5">08.09.2026</text>
<text x="200.8" y="171.9">Nazwa detalu:</text>
<text x="152.5" y="178.5">Sprawdzał</text>
<text x="152.5" y="176">Kreślił</text>
<text x="187.6" y="176">05.11.2026</text>
<text x="200.9" y="181.3">Nr rys.</text>
<text x="200.8" y="193.5">Projekt:</text>
<text x="259.7" y="193.6">Skala:</text>
<text x="274.1" y="193.6">Format:</text>
<text x="200.7" y="199.3">Status:</text>
<text x="249.3" y="199.3">Rev.:</text>
<text x="259.6" y="199.2">Arkusz:</text>
<text x="271.9" y="199.2">3/3</text>
</g>
<g font-size="2.1">
<text x="260.2" y="167.4">SKRAWANIE: DIN ISO 2768-mk; Ra 3.2</text>
<text x="260.2" y="172.1">GIĘCIE BLACHY:</text>
<text x="260.2" y="169.8">CIECIE LASEREM:</text>
<text x="273.9" y="169.8">0.2mm</text>
<text x="260.2" y="174.5">≤#4mm =</text>
<text x="260.2" y="176.9">&gt;#4mm =</text>
<text x="260.2" y="179.2">≤60mm =</text>
<text x="268.6" y="179.2">1°</text>
<text x="268.9" y="174.5">0.5mm</text>
<text x="268.9" y="176.9">0.7mm</text>
<text x="260.2" y="181.6">&gt;60mm =</text>
<text x="268.7" y="181.6">0.5°</text>
</g>
</svg>
